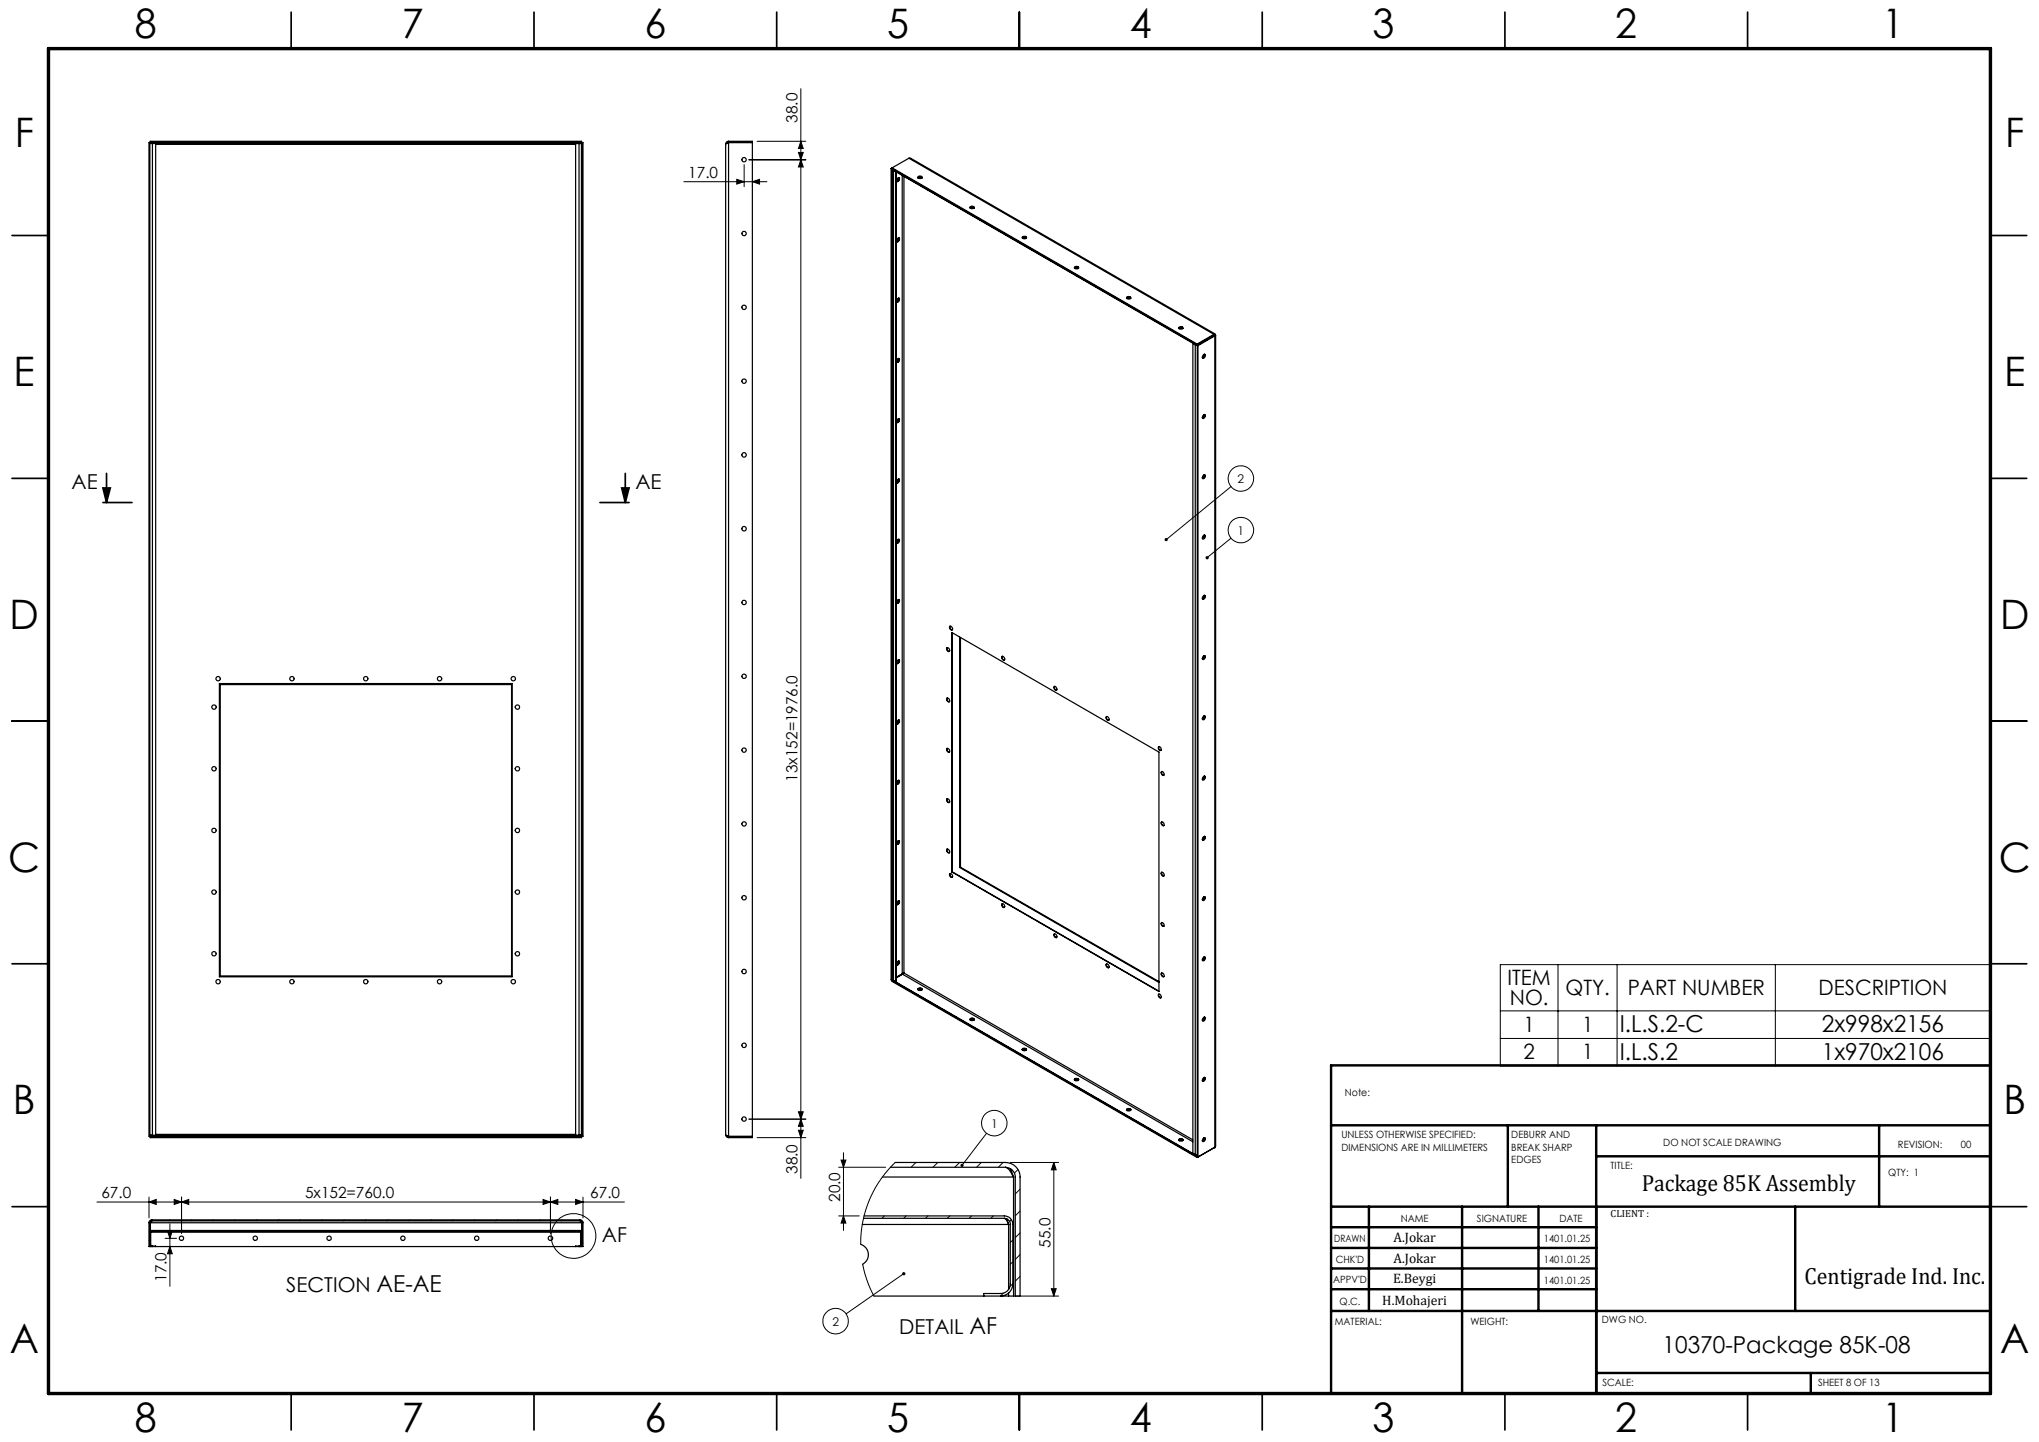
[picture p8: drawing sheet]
<svg xmlns="http://www.w3.org/2000/svg" width="420mm" height="297mm" viewBox="0 0 420 297" stroke-linecap="round" stroke-linejoin="round" font-family="sans-serif">
<g fill="none" stroke="#000" stroke-width=".21">
<path d="M165 18.3v224.4M140.9 37.4h17.1M151.8 36.9l1.5 .5-1.5 .5zM153.3 33.9v4.5M154.3 32.9h11.7M155 37.4l1.5-.5v1zM156 29.1h10M164.5 31.4h1l-.5 1.5zM165 32.9l.5 1.5h-1zM165 29.1l.5 1.5h-1zM253.6 100.2l-13.4 11M253.6 110.8l-5 4.1"/>
<path d="M309 198.7h101v20.9h-101zM320.9 198.7v20.9M333.1 198.7v20.9M365.7 198.7v20.9M309 213.9h101M309 208.2h101M154.3 230.5h11.7M156 234.3h10M164.5 229h1l-.5 1.5zM164.5 232.8h1l-.5 1.5zM165 230.5l.5 1.5h-1zM173.2 238.9h1l-.5 1.5z"/>
<path d="M173.7 237.4v16M184.4 239.4l-1.4 1.5-1.5 1.9-1.3 2-1.1 2.4-.7 1.9-.6 2.2-.4 2.6-.1 2.4M188.7 239.4l-1 1M193.2 239.4l-1 1M197.7 239.4l-1 1M202.1 239.4l-.9 1M203.2 233.4l-5 6.6M206.6 239.4l-1 1M208.1 239.4h10M217.1 239.4l.5 1.5h-1zM217.1 239.4v27.5M20 247.6h108.6"/>
<path d="M30.7 247.6l1.5-.6v1.1zM30.7 246.6v4.3M31 255.2l-.3 .3M32.8 253.4l-.1 .1M34 255.1h2.4M34.5 253.5h1l-.5 1.6zM35 251.2l-.2 .3M35 256.7l.5 1.5h-1zM35 252.1v12.8M35.9 247l1.5 .6-1.5 .5zM37.3 253.4l-.2 .1M37.4 246.6v7.4"/>
<path d="M37.4 247.6l1.5-.6v1.1zM39.5 251.2l-.2 .3M41.8 253.4l-.1 .1M44 251.2l-.3 .3M46.2 253.4l-.1 .1M48.4 251.2l-.1 .3M50.7 253.4l-.1 .1M52.9 251.2l-.2 .3M55.2 253.4l-.1 .1M57.4 251.2l-.2 .3M59.7 253.4l-.1 .1M61.9 251.2l-.2 .3"/>
<path d="M64.2 253.4l-.1 .1M66.4 251.2l-.2 .3M68.7 253.4l-.1 .1M70.9 251.2l-.2 .3M73.2 253.4l-.1 .1M75.4 251.2l-.2 .3M77.7 253.4l-.1 .1M79.9 251.2l-.2 .3M82.2 253.4l-.1 .1M84.3 251.2l-.1 .3M86.6 253.4l-.1 .1M88.9 251.2l-.2 .3"/>
<path d="M91.2 253.4l-.1 .1M93.3 251.2l-.2 .3M95.6 253.4l-.1 .1M97.8 251.2l-.2 .3M100.1 253.4l-.1 .1M102.3 251.2l-.2 .3M104.6 253.4l-.1 .1M106.8 251.2l-.2 .3M109.1 253.4l-.1 .1M111.3 251.2l-.2 .3M111.9 247l1.5 .6-1.5 .5zM113.4 247.6l1.5-.6v1.1z"/>
<path d="M113.4 246.6v7.4M113.6 253.4l-.1 .1M115.8 251.2l-.2 .3M118.1 253.4l-.1 .1M118.6 247l1.5 .6-1.5 .5zM119.4 256.6l-.1 .1M119.8 256.2l-.1 .2M120 251.5l-.2 .2M120.1 246.6v4.3M120.1 255.9l-.2 .2M172.8 250.4h4.2M172.8 240.4h9.6"/>
<path d="M173.7 250.4l.5 1.5h-1zM182.2 250.4l-.5 .5M186.7 250.4l-.5 .5M191.1 250.4l-.5 .5M195.7 250.4l-.6 .5M200.1 250.4l-.5 .5M204.6 250.4l-.5 .5M208.3 251.2l-.3 .4M208.6 255.4l-.5 .5M208.6 259.9l-.5 .5M209.7 240.9l-.7 .7M210.1 244.9l-1 1"/>
<path d="M210.1 249.4l-1 1M210.1 253.9l-1 1M210.1 258.4l-1 1M177.7 260.4l.9 3.4 1.4 3.1M186.2 262.3l-11.9 8.3M206.7 266.3l-.6 .6M208.6 264.4l-.6 .6M208.8 266.9h9.3M210.1 262.9l-1 1M216.6 265.4h1l-.5 1.5z"/>
<circle cx="255.6" cy="98.6" r="2.62"/>
<circle cx="255.6" cy="109.2" r="2.64"/>
<circle cx="204.8" cy="231.3" r="2.64"/>
<circle cx="118.1" cy="254.6" r="4.6"/>
<circle cx="172.1" cy="272.1" r="2.63"/>
</g>
<g fill="none" stroke="#000" stroke-width=".35">
<path d="M60 2.5v7.5M110 2.5v7.5M160 2.5v7.5M210 2.5v7.5M260 2.5v7.5M310 2.5v7.5M360 2.5v7.5M2.5 48.5h7.5M410 48.5h7.5M2.5 98.5h7.5M21.9 97.5v6M128.8 97.5v6"/>
<path d="M410 98.5h7.5M21.2 100.5h1.5l-.8 3zM21.2 103.5h6M123.6 103.5h6M128.1 100.5h1.5l-.8 3zM2.5 148.5h7.5M410 148.5h7.5M2.5 198.5h7.5M410 198.5h7.5M2.5 248.5h7.5M410 248.5h7.5M60 287v7.5"/>
<path d="M110 287v7.5M160 287v7.5M210 287v7.5M260 287v7.5M310 287v7.5M360 287v7.5"/>
</g>
<g fill="none" stroke="#000" stroke-width=".5">
<path d="M410 219.4h-135.8v67.4M274.2 231.8h135.8M310.6 231.8v16.7M328.8 231.8v55.2M328.8 238.2h81.2M387.1 231.8v16.7M274.2 248.5h135.8M274.2 257h54.6M274.2 252.8h54.6M282 248.5v21.5M301.2 248.5v38.3M316.9 248.5v21.5"/>
<path d="M369.8 248.5v21.5M274.2 265.5h54.6M274.2 261.3h54.6M274.2 270h135.8M328.8 282.8h81.2M373 282.8v4.2"/>
</g>
<path d="M10 10h400v277h-400z" fill="none" stroke="#000" stroke-width=".7"/>
<g fill="#000">
<path d="M151.8 36.9l1.5 .5-1.5 .5zM155 37.4l1.5-.5v1z"/>
<path d="M128.1 100.5h1.5l-.8 3zM21.2 100.5h1.5l-.8 3z"/>
<path d="M239.9 110.9l.1 .5 .2-.2-.2 .2a.33 .33 0 0 0 .4 0 .33 .33 0 0 0 0-.5 .33 .33 0 0 0-.5 0zM248.4 114.7v.4l.2-.2-.2 .2a.34 .34 0 0 0 .5 0 .34 .34 0 0 0 0-.5 .34 .34 0 0 0-.5 .1zM197.9 239.8l-.1 .1 .1 .4 .3-.3-.3 .3a.34 .34 0 0 0 .5 0 .34 .34 0 0 0 0-.5 .34 .34 0 0 0-.5 0zM185.9 262.1a.34 .34 0 0 0 0 .5 .34 .34 0 0 0 .5 0 .34 .34 0 0 0 0-.5l-.2 .2 .2-.2-.2-.1z"/>
<path d="M164.5 229h1l-.5 1.5zM165 32.9l.5 1.5h-1zM164.5 31.4h1l-.5 1.5zM165 29.1l.5 1.5h-1z"/>
<path d="M165 230.5l.5 1.5h-1zM164.5 232.8h1l-.5 1.5z"/>
<path d="M34.5 253.5h1l-.5 1.6zM35 256.7l.5 1.5h-1zM217.1 239.4l.5 1.5h-1zM216.6 265.4h1l-.5 1.5z"/>
<path d="M35.9 247l1.5 .6-1.5 .5zM30.7 247.6l1.5-.6v1.1z"/>
<path d="M111.9 247l1.5 .6-1.5 .5zM37.4 247.6l1.5-.6v1.1z"/>
<path d="M113.4 247.6l1.5-.6v1.1zM118.6 247l1.5 .6-1.5 .5z"/>
<path d="M173.7 250.4l.5 1.5h-1zM173.2 238.9h1l-.5 1.5z"/>
</g>
<g fill="none" stroke="#000" stroke-width=".25">
<path d="M30.9 29.6h.5M30.9 29.4l.1 .2M30.9 29.4h-.2v204.6h.2M30.9 29.4v204.6M30.9 29.3l.2 .1M30.9 29.3v-.2h88.9v.2M30.9 29.3h88.9M31 29.5l.2 .1M31 29.5v-.1h88.6v.1M31 29.5h88.6M31.4 29.6v204.2M31.4 29.6h.7v204.2h-.7"/>
<path d="M32.1 29.7h86.5M119.3 29.6h.5v204.2h-.5M119.3 29.6h-.7v204.2h.7M119.3 29.6v204.2M119.6 29.5v.1M119.6 29.5l-.1 .1M119.8 29.3l-.2 .2M119.9 29.4l-.2 .2M119.9 29.4h.2v204.6h-.2M119.9 29.4v204.6M149.5 29.7v204M150.1 29.4l-.6 .3"/>
<path d="M150.1 29.3l-.4 .2M150.1 29.1l-.3 .1-.3 .5M150.1 29.4h4.9v204.6h-4.9M150.1 29.1h4.9v.2h-4.9M150.1 29.1v.2M150.1 29.4v204.6M183.6 34.7v167.1l.1 .1M183.6 34.7l.1 .1M183.7 34.8v167.1M183.8 34.6l62.8 36.3M183.8 34.7l62.8 36.3M183.8 34.6v.1"/>
<path d="M183.8 34.7l-.1 .1M183.8 34.6l-.2 .1M183.8 34.9l62.7 36.2M183.8 34.9l62.7 36.1M183.9 35v166.8l.1 .1M183.9 34.8l-.1 .1M183.9 35l.1 .1M184 35.1l.5 .3M184 35.1v166.8M184 35.1h.1M184.5 35.4v166.8M184.9 36.8v-.1a.24 .24 0 0 1 .4 0 .24 .24 0 0 1-.1 .3 .31 .31 0 0 1-.2 .4 .31 .31 0 0 1-.4-.2z"/>
<path d="M185.1 36.6l-.1 .3-.3 .4M185.2 36.6v.2zM185.2 36.8l-.2 .5-.3 .1M185.8 36.1v164.5M186.2 36.3v164.1M187.2 32.6h.4l62.6 36.2M187.2 32.6l-3.4 2M187.2 32.6l62.8 36.3M189.1 36.7l.2-.2 .6 .2M189.1 36.6a.56 .56 0 0 1 .8 0M189.1 36.4a.41 .41 0 0 1 .5-.2 .41 .41 0 0 1 .3 .5h-.1a.38 .38 0 0 1-.5 .1 .38 .38 0 0 1-.2-.4zM189.2 36.7l.3-.1 .4 .1"/>
<path d="M184.9 49.1a.31 .31 0 0 1 .5 .2 .31 .31 0 0 1-.3 .4h-.1a.24 .24 0 0 1-.3 0 .24 .24 0 0 1 0-.3zM185.1 49l-.1 .4-.3 .3M185.2 49a.57 .57 0 0 1-.5 .8M199.8 42.6h.1a.42 .42 0 0 1 .5-.1 .42 .42 0 0 1 .2 .4h-.1a.43 .43 0 0 1-.4 .1 .43 .43 0 0 1-.3-.4zM199.8 42.8a.59 .59 0 0 1 .9 0M199.8 42.9l.3-.2 .6 .2M199.9 42.9l.2-.1 .5 .1M210.6 48.8l.1-.1a.37 .37 0 0 1 .5-.1 .37 .37 0 0 1 .1 .5 .46 .46 0 0 1-.7-.3zM210.6 49a.59 .59 0 0 1 .8 0M210.6 49l.3-.1 .5 .1M210.6 49.1l.3-.1 .4 .1M221.3 55.2l.4-.1 .4 .1"/>
<path d="M221.3 55.2a.59 .59 0 0 1 .9 0M221.4 55l.1-.1a.37 .37 0 0 1 .4-.1 .37 .37 0 0 1 .2 .5 .42 .42 0 0 1-.5 .1 .42 .42 0 0 1-.2-.4zM221.4 55.3h.7M184.7 61.7a.31 .31 0 0 1 .5-.2 .31 .31 0 0 1 0 .5 .28 .28 0 0 1-.4 .2 .28 .28 0 0 1-.1-.4zM184.9 74l.1-.2a.38 .38 0 0 1 .2 .6 .38 .38 0 0 1-.5 .1zM185.1 61.4l-.1 .4-.3 .3M185.1 73.8l-.1 .5-.3 .2M185.2 61.4v.1a.57 .57 0 0 1-.5 .7M185.2 73.8v.2zM185.2 74a.55 .55 0 0 1-.5 .6M232.1 61.4a.56 .56 0 0 1 .8 .1l-.3-.2-.5 .2M232.1 61.5h.7"/>
<path d="M232.1 61.2l.1-.1a.34 .34 0 0 1 .5 0 .34 .34 0 0 1 .1 .5 .38 .38 0 0 1-.5 0 .38 .38 0 0 1-.2-.4zM242.8 67.4a.47 .47 0 0 1 .5-.1 .47 .47 0 0 1 .4 .3 .47 .47 0 0 1-.5 .2 .47 .47 0 0 1-.4-.4zM242.8 67.6a.59 .59 0 0 1 .9 0M242.9 67.7l.3-.2 .4 .2M242.9 67.7h.7M245.7 70.7v166.8l.5 .3M245.7 70.7l.5 .3M245.7 70.7h.1M246.2 71l.4 .1M246.2 71v166.8M246.2 71h.1M246.5 71v.1"/>
<path d="M246.5 71h.1M246.6 70.9v.1M246.6 71.1l.2 .1M246.6 71.1v167.3M246.8 71.2v167.1M246.8 71h-.3M247.8 73.2l.1-.1a.24 .24 0 0 1 .4 0 .24 .24 0 0 1-.1 .3 .31 .31 0 0 1-.2 .4 .31 .31 0 0 1-.4-.2zM248 73v.3l-.4 .3M248.1 73l-.1 .3-.3 .4M248.1 73a.58 .58 0 0 1-.4 .7M248.5 69.9h.1M248.5 69.9l-2 1.2"/>
<path d="M248.6 69.9v.1M248.6 69.8v.1M248.6 69.9h.1M248.7 69.8l-.1 .1M250 68.9l.2-.1v.2M250 68.9l-3.4 2M250 68.9l.1 .2M250 69l-3.4 2M250 69h.1M250.1 69l.1 .1h-.1M250.1 69.1l-3.5 2M250.1 69.1l.1 .1"/>
<path d="M250.1 68.9l-.1 .1zM250.2 69l.2 .1-.2 .1M250.2 69.2l-3.4 2M250.2 69.2v167.1M250.2 69h-.1M250.4 69.1v166.9l-.2 .3M184.9 98.8v-.1a.24 .24 0 0 1 .4 0 .24 .24 0 0 1-.1 .4 .31 .31 0 0 1-.2 .3 .31 .31 0 0 1-.4-.2zM184.9 86.4l.2-.1a.43 .43 0 0 1 .1 .5 .43 .43 0 0 1-.5 .2zM185.1 86.3l-.1 .3-.3 .3M185.1 98.7l-.1 .3-.3 .3M185.2 86.3v.1zM185.2 98.7v.1z"/>
<path d="M185.2 86.4a.55 .55 0 0 1-.5 .6M185.2 98.8l-.2 .6h-.3M247.8 98a.31 .31 0 0 1 .4-.2 .31 .31 0 0 1 0 .6 .28 .28 0 0 1-.4 .2 .28 .28 0 0 1-.1-.5zM247.8 85.6l.1-.1a.27 .27 0 0 1 .4 0 .27 .27 0 0 1-.1 .4 .27 .27 0 0 1-.4 .3 .27 .27 0 0 1-.1-.4zM248 85.4v.3l-.4 .3M248 97.8l-.1 .4-.3 .2M248.1 97.8l-.1 .4-.3 .3a.53 .53 0 0 0 .4-.7M248.1 85.4l-.1 .3-.3 .4M248.1 85.4a.58 .58 0 0 1-.4 .7M184.9 111.1a.31 .31 0 0 1 .5 .2 .31 .31 0 0 1-.3 .4 .28 .28 0 0 1-.4 .1 .28 .28 0 0 1 0-.5zM185.1 111.1l-.1 .3-.3 .4M185.2 111.1v.2z"/>
<path d="M185.2 111.3l-.2 .4-.3 .1M247.8 110.5a.31 .31 0 0 1 .4-.3 .31 .31 0 0 1 0 .6 .28 .28 0 0 1-.4 .2 .28 .28 0 0 1-.1-.4zM248 110.2l-.4 .6M248.1 110.2l-.1 .5-.3 .2a.53 .53 0 0 0 .4-.7M184.7 123.7l.2-.1a.27 .27 0 0 1 .4 0 .27 .27 0 0 1-.1 .4 .27 .27 0 0 1-.4 .3 .27 .27 0 0 1-.1-.4zM184.9 136l.2-.1a.42 .42 0 0 1 .1 .5 .42 .42 0 0 1-.5 .2zM185.1 123.5l-.1 .3-.3 .4M185.1 135.9l-.1 .4-.3 .3M185.2 123.5a.57 .57 0 0 1-.5 .7M185.2 135.9v.2zM185.2 136.1a.55 .55 0 0 1-.5 .6M195.1 133.4a.47 .47 0 0 1 .4 .3 .47 .47 0 0 1-.1 .5h-.1a.55 .55 0 0 1-.2-.8z"/>
<path d="M195.1 133.4a.53 .53 0 0 0 .4 .8M195.6 129a.46 .46 0 0 1 .5 .2 .46 .46 0 0 1-.1 .6 .6 .6 0 0 1-.4-.8zM195.7 129a.54 .54 0 0 0 .4 .7M196.1 130.3l42.6 24.6v49.3l-42.6-24.6zM196.1 130.3v49.3M197.7 131.2v47.5M197.8 131.3v47.3M206.4 135.2a.44 .44 0 0 1 .5 .2 .44 .44 0 0 1-.1 .6h-.1a.6 .6 0 0 1-.3-.8zM206.4 135.2a.57 .57 0 0 0 .5 .7M247.8 135.3a.31 .31 0 0 1 .4-.2 .31 .31 0 0 1 0 .5 .3 .3 0 0 1-.5 .2 .3 .3 0 0 1 .1-.5zM247.8 122.9a.31 .31 0 0 1 .4-.2 .31 .31 0 0 1 0 .5 .26 .26 0 0 1-.3 .2 .26 .26 0 0 1-.2-.3zM248 122.6v.3l-.4 .4"/>
<path d="M248 135v.3l-.4 .3M248.1 135l-.1 .4-.3 .3M248.1 122.6l-.1 .3-.3 .4M248.1 122.6l-.1 .5-.3 .3M248.1 135v.4l-.4 .4M45.2 140.8h60.3v60.4h-60.3zM45.4 141h60v60h-60zM184.7 148.6a.31 .31 0 0 1 .5-.3 .31 .31 0 0 1 0 .6 .28 .28 0 0 1-.4 .2 .28 .28 0 0 1-.1-.4zM185.1 148.3l-.1 .3-.3 .4M185.2 148.3v.2zM185.2 148.5a.55 .55 0 0 1-.5 .6M195 154.2a.44 .44 0 0 1 .5 .2 .44 .44 0 0 1-.1 .5h-.1a.6 .6 0 0 1-.3-.7z"/>
<path d="M195.1 143.8a.47 .47 0 0 1 .5 .2 .47 .47 0 0 1-.2 .6h-.1a.55 .55 0 0 1-.2-.8zM195.1 143.8a.53 .53 0 0 0 .4 .7M195.1 154.1a.53 .53 0 0 0 .4 .8M217.2 141.4a.47 .47 0 0 1 .4 .3 .47 .47 0 0 1-.1 .5 .58 .58 0 0 1-.3-.8zM217.2 141.4a.53 .53 0 0 0 .5 .7M227.9 147.6a.44 .44 0 0 1 .5 .2 .44 .44 0 0 1-.1 .6h-.1a.6 .6 0 0 1-.3-.8zM228 147.6a.53 .53 0 0 0 .4 .7M238.6 153.8a.42 .42 0 0 1 .5 .2 .42 .42 0 0 1-.1 .6h-.1a.6 .6 0 0 1-.3-.8zM238.7 153.8a.57 .57 0 0 0 .4 .7M239.2 159a.44 .44 0 0 1 .5 .2 .44 .44 0 0 1-.1 .5h-.1a.6 .6 0 0 1-.3-.7zM239.3 158.9a.57 .57 0 0 0 .4 .8M247.9 147.5a.31 .31 0 0 1 .5 .2 .31 .31 0 0 1-.3 .4 .28 .28 0 0 1-.4 0 .28 .28 0 0 1 .1-.4z"/>
<path d="M248 147.5v.2l-.4 .4M248 159.9l-.1 .4-.3 .2M248.1 159.8l-.1 .4-.3 .3a.53 .53 0 0 0 .4-.7M248.1 147.4a.53 .53 0 0 1-.4 .7l.3-.3 .1-.3M184.7 173.4l.2-.2a.24 .24 0 0 1 .4 0 .24 .24 0 0 1-.1 .4 .31 .31 0 0 1-.2 .3 .31 .31 0 0 1-.4-.2zM184.9 160.9l.2-.2a.43 .43 0 0 1 .1 .6 .43 .43 0 0 1-.5 .2l-.1-.2zM185.1 160.7l-.1 .3-.3 .4M185.1 173.1l-.1 .4-.3 .3M185.2 160.7v.2zM185.2 173.1v.2zM185.2 160.9l-.2 .5-.3 .1M185.2 173.3l-.2 .5-.3 .1"/>
<path d="M195 164.6a.44 .44 0 0 1 .5 .2 .44 .44 0 0 1-.1 .5h-.1a.6 .6 0 0 1-.3-.7zM195.1 174.9a.47 .47 0 0 1 .5 .2 .47 .47 0 0 1-.2 .6h-.1a.55 .55 0 0 1-.2-.8zM195.1 164.5a.53 .53 0 0 0 .4 .8M195.1 174.9a.53 .53 0 0 0 .4 .7M195.7 179.9a.47 .47 0 0 1 .5 .3 .47 .47 0 0 1-.2 .5h-.1a.55 .55 0 0 1-.2-.8zM195.7 179.9a.53 .53 0 0 0 .4 .8M196.1 179.6h.1M196.1 179.6l42.6 24.5M197.7 178.7l41 23.6M197.8 178.6l-.1 .1M197.8 178.6l40.9 23.6M239.2 169.3a.44 .44 0 0 1 .5 .3 .44 .44 0 0 1-.1 .5h-.1a.6 .6 0 0 1-.3-.8z"/>
<path d="M239.2 179.7a.44 .44 0 0 1 .5 .2 .44 .44 0 0 1-.1 .6l-.1-.1a.6 .6 0 0 1-.3-.7zM239.3 169.3a.57 .57 0 0 0 .4 .7M239.3 179.6v.1a.57 .57 0 0 0 .4 .7M247.8 172.5a.29 .29 0 0 1 .4-.3 .29 .29 0 0 1 0 .5 .31 .31 0 0 1-.2 .4 .31 .31 0 0 1-.4-.2zM247.8 160.1l.1-.1a.27 .27 0 0 1 .4 0 .27 .27 0 0 1-.1 .4 .27 .27 0 0 1-.4 .3 .27 .27 0 0 1-.1-.5zM248 172.3l-.4 .6M248.1 172.3l-.1 .4-.3 .3a.53 .53 0 0 0 .4-.7M184.7 185.8l.2-.1a.27 .27 0 0 1 .4 0 .27 .27 0 0 1-.1 .4 .27 .27 0 0 1-.4 .3 .27 .27 0 0 1-.1-.5zM184.9 198.1a.28 .28 0 0 1 .4 0 .28 .28 0 0 1-.1 .4 .28 .28 0 0 1-.4 .3 .28 .28 0 0 1-.1-.5zM185.1 185.5l-.1 .4-.3 .3M185.1 197.9l-.1 .4-.3 .3M185.2 185.5v.1a.57 .57 0 0 1-.5 .7"/>
<path d="M185.2 197.9v.1a.57 .57 0 0 1-.5 .7M206.4 186.2a.44 .44 0 0 1 .5 .2 .44 .44 0 0 1-.1 .5h-.1a.57 .57 0 0 1-.3-.7zM206.4 186.1a.59 .59 0 0 0 .5 .8M217.1 192.4a.46 .46 0 0 1 .5 .2 .46 .46 0 0 1-.1 .5 .56 .56 0 0 1-.4-.7zM217.2 192.3a.54 .54 0 0 0 .5 .8M227.9 198.6a.46 .46 0 0 1 .5 .2 .46 .46 0 0 1-.1 .6 .6 .6 0 0 1-.4-.8zM228 198.5a.51 .51 0 0 0 .4 .8M239.2 190.1a.42 .42 0 0 1 .5 .2 .42 .42 0 0 1-.1 .5h-.1a.6 .6 0 0 1-.3-.7zM239.3 190a.57 .57 0 0 0 .4 .8M247.8 184.9a.31 .31 0 0 1 .4-.2 .31 .31 0 0 1 0 .5 .28 .28 0 0 1-.4 .3 .28 .28 0 0 1-.1-.5zM247.9 197.2l.2-.1a.43 .43 0 0 1 .1 .5 .43 .43 0 0 1-.5 .2l-.1-.1zM248 184.7l-.4 .6"/>
<path d="M248 197.1v.3l-.4 .3M248.1 197.1l-.1 .3-.3 .4M248.1 184.7l-.1 .3-.3 .3M248.1 184.7l-.1 .5-.3 .2M248.1 197.1v.3l-.4 .4M183.8 202l63 36.3M183.8 202v.1l62.8 36.3M183.8 201.9h.1M183.8 201.9l62.7 36.1M183.8 201.9l62.7 36.2M183.8 201.9v.1M183.9 201.8l-.2 .1"/>
<path d="M183.9 201.8l-.1 .1M184 201.9l.5 .3M185.8 200.6l-1.2 .7M185.9 200.7l-1.3 .7M185.9 200.7l59.8 34.5M186.2 200.4l-.4 .2M186.2 200.4l-.3 .3M186.2 200.4l-1.6 1M186.2 200.4l59.5 34.4M189.1 203.8a.52 .52 0 0 1 .8 0 .6 .6 0 0 0-.8 0M189.1 203.6a.41 .41 0 0 1 .5-.1 .41 .41 0 0 1 .3 .4 .42 .42 0 0 1-.5 .1 .42 .42 0 0 1-.3-.4zM189.2 203.9l.3-.1 .4 .1"/>
<path d="M199.8 210v-.1a.55 .55 0 0 1 .9 .1M199.8 210l.3-.1 .6 .1M199.9 209.8a.42 .42 0 0 1 .5-.1 .42 .42 0 0 1 .2 .4 .41 .41 0 0 1-.5 .1 .41 .41 0 0 1-.2-.4zM199.9 210.1l.3-.1 .4 .1M210.5 216.2l.1-.1a.58 .58 0 0 1 .9 .1M210.6 216.2l.3-.1h.3l.2 .1M210.6 216a.4 .4 0 0 1 .5-.1 .4 .4 0 0 1 .2 .4v.1a.37 .37 0 0 1-.5 0 .37 .37 0 0 1-.2-.4zM210.6 216.3l.4-.1 .3 .1M238.6 204.8a.44 .44 0 0 1 .5 .2 .44 .44 0 0 1-.1 .6l-.1-.1a.6 .6 0 0 1-.3-.7zM238.7 204.7a.57 .57 0 0 0 .4 .8M239.2 200.4a.42 .42 0 0 1 .5 .2 .42 .42 0 0 1-.1 .6h-.1a.6 .6 0 0 1-.3-.8zM239.3 200.4a.57 .57 0 0 0 .4 .8"/>
<path d="M247.8 209.8l.1-.2a.24 .24 0 0 1 .4 0 .24 .24 0 0 1-.1 .3 .31 .31 0 0 1-.2 .4 .31 .31 0 0 1-.4-.2zM248 209.5v.3l-.4 .3M248.1 209.5a.53 .53 0 0 1-.4 .7l.3-.4 .1-.3M30.9 233.8h.5M30.9 234.1v.2h88.9v-.2M30.9 234.1h88.9M31 233.8l-.1 .2M31 233.9v.1h88.6v-.1M31 233.9h88.6M31.1 234l-.2 .1M31.2 233.8l-.2 .1M32.1 233.6h86.5"/>
<path d="M119.5 233.8l.1 .1M119.6 233.8v.1M119.6 233.9l.2 .2M119.7 233.8l.2 .2M149.5 233.7l.6 .3M149.5 233.7l.2 .5 .4 .1M149.7 233.9l.4 .2M150.1 234.1h4.9v.2h-4.9M150.1 234.1v.2M184.4 239.4h22.7a3 3 0 0 1 3 3v24.5h-1v-24.5a2.05 2.05 0 0 0-2-2M221.3 222.4a.56 .56 0 0 1 .9 0h-.1a.6 .6 0 0 0-.8 0M221.4 222.2a.41 .41 0 0 1 .5-.1 .41 .41 0 0 1 .2 .4l-.1 .1a.38 .38 0 0 1-.4 0 .38 .38 0 0 1-.2-.4z"/>
<path d="M221.4 222.5l.3-.1 .4 .1M232.1 228.5l.1-.2a.34 .34 0 0 1 .5 0 .34 .34 0 0 1 .1 .5 .46 .46 0 0 1-.7-.3zM232.1 228.6a.56 .56 0 0 1 .8 0M232.1 228.6a.59 .59 0 0 1 .8 0M232.1 228.7l.2-.1 .5 .1M242.9 234.6h.1a.37 .37 0 0 1 .4-.1 .37 .37 0 0 1 .2 .4 .4 .4 0 0 1-.5 .1 .4 .4 0 0 1-.2-.4zM242.9 234.7a.59 .59 0 0 1 .8 .1h-.1a.6 .6 0 0 0-.8 0zM243.6 234.9h-.7M243.6 234.9h.1M246.2 237.8l.4 .1-.1 .1M246.5 238v.1M246.6 238l-.1 .1"/>
<path d="M247.8 234.6a.31 .31 0 0 1 .4-.3 .31 .31 0 0 1 0 .6 .28 .28 0 0 1-.4 .2 .28 .28 0 0 1-.1-.4zM247.8 222.1h.1a.27 .27 0 0 1 .4-.1 .27 .27 0 0 1-.1 .5 .27 .27 0 0 1-.4 .2 .27 .27 0 0 1-.1-.4zM248 221.9v.3l-.4 .3M248 234.3l-.1 .4-.3 .2M248.1 234.3l-.1 .4-.3 .3a.53 .53 0 0 0 .4-.7M248.1 221.9l-.1 .3-.3 .4a.53 .53 0 0 0 .4-.7M250 236.4h.1M250 236.4l-3.4 2M250.2 236.3l-3.4 2M30.9 256.3l.1 .3 .4 .1M30.9 253.8l.3-.4h88.3l.3 .4M30.9 251.8v1.8"/>
<path d="M30.9 251.8h88.9M31 253.8v2.7M31 256.6v.1M31 253.8h88.6M31.1 251.5l-.2 .3M31.2 253.6l-.2 .2M31.2 253.5l-.2 .2v2.6l.3 .3h.8v.1M31.2 253.5l-.2 .3M31.2 253.5h88.3M31.3 251.5h-.2l-.2 .3v4.9h-.2v-4.9a.6 .6 0 0 1 .6-.6h88.2a.6 .6 0 0 1 .6 .6v4.9h-.2v-4.9l-.4-.3M31.3 251.5l-.4 .3M31.3 251.5h88.2"/>
<path d="M119.5 253.5l.2 .3v2.6l-.4 .2h-.7v.1M119.5 253.5l.1 .3M119.5 251.5l.3 .3M119.5 253.6l.1 .2M119.6 253.8v2.7M119.6 256.6v.1M119.7 251.5l.1 .3M119.8 256.3l-.1 .2-.4 .2M119.8 251.8v4.9h-88.9v-.2M177.3 256.3a2.22 2.22 0 0 1 1.6 1.9 2.22 2.22 0 0 1-1.2 2.2M177.6 252.2h30.2M177.9 250.9h29"/>
<path d="M178 250.4h28.9a1.75 1.75 0 0 1 1.7 1.8v12.2a2.53 2.53 0 0 1-2.5 2.5M181.8 242.4h27M183.4 240.4h23.7M206.9 250.9a1.26 1.26 0 0 1 1.2 1.3v12.2a1.93 1.93 0 0 1-2 2h-3.5v.5M206.9 250.9a1.68 1.68 0 0 1 .9 1.3M207.1 240.4a3.1 3.1 0 0 1 1.7 2M207.4 251l.4 1.2M207.8 252.2v13.4M208.1 240.8l.7 1.6M208.8 242.4v24.5h-28.8M207.8 266.3v.6"/>
<circle cx="153.3" cy="32.9" r=".45"/>
<circle cx="153.3" cy="48.1" r=".45"/>
<circle cx="153.3" cy="78.5" r=".45"/>
<circle cx="153.3" cy="63.3" r=".45"/>
<circle cx="153.3" cy="93.7" r=".46"/>
<circle cx="153.3" cy="108.9" r=".46"/>
<circle cx="44.9" cy="139.8" r=".45"/>
<circle cx="60.1" cy="139.8" r=".45"/>
<circle cx="75.3" cy="139.8" r=".45"/>
<circle cx="90.5" cy="139.8" r=".45"/>
<circle cx="105.7" cy="139.8" r=".45"/>
<circle cx="153.3" cy="124.1" r=".45"/>
<circle cx="153.3" cy="139.3" r=".45"/>
<circle cx="44.1" cy="158.3" r=".45"/>
<circle cx="44.1" cy="145.6" r=".45"/>
<circle cx="106.6" cy="145.6" r=".46"/>
<circle cx="106.6" cy="158.3" r=".46"/>
<circle cx="153.3" cy="154.5" r=".45"/>
<circle cx="44.1" cy="171" r=".45"/>
<circle cx="106.6" cy="171" r=".46"/>
<circle cx="153.3" cy="169.7" r=".45"/>
<circle cx="44.1" cy="183.7" r=".45"/>
<circle cx="44.1" cy="196.4" r=".45"/>
<circle cx="106.6" cy="196.4" r=".46"/>
<circle cx="106.6" cy="183.7" r=".46"/>
<circle cx="153.3" cy="184.9" r=".45"/>
<circle cx="44.9" cy="202.2" r=".45"/>
<circle cx="60.1" cy="202.2" r=".45"/>
<circle cx="75.3" cy="202.2" r=".45"/>
<circle cx="90.5" cy="202.2" r=".45"/>
<circle cx="105.7" cy="202.2" r=".45"/>
<circle cx="153.3" cy="200.1" r=".45"/>
<circle cx="153.3" cy="215.3" r=".46"/>
<circle cx="153.3" cy="230.5" r=".45"/>
<circle cx="37.4" cy="255" r=".45"/>
<circle cx="52.6" cy="255" r=".45"/>
<circle cx="67.8" cy="255" r=".45"/>
<circle cx="83" cy="255" r=".45"/>
<circle cx="98.2" cy="255" r=".45"/>
<circle cx="113.4" cy="255" r=".46"/>
</g>
<g font-size="8.4">
<text x="27.7" y="7.9">8</text>
<text x="82.7" y="7.9">7</text>
<text x="132.7" y="7.9">6</text>
<text x="182.7" y="7.9">5</text>
<text x="232.7" y="7.9">4</text>
<text x="282.7" y="7.9">3</text>
<text x="332.7" y="7.9">2</text>
<text x="387.7" y="7.9">1</text>
<text x="3" y="30.3">F</text>
<text x="413" y="30.3">F</text>
<text x="2.8" y="79.5">E</text>
<text x="412.8" y="79.5">E</text>
<text x="2" y="129.5">D</text>
<text x="412" y="129.5">D</text>
<text x="1.7" y="179.5">C</text>
<text x="411.7" y="179.5">C</text>
<text x="2.7" y="229.5">B</text>
<text x="412.7" y="229.5">B</text>
<text x="2" y="278.8">A</text>
<text x="412" y="278.8">A</text>
<text x="27.7" y="294.9">8</text>
<text x="82.7" y="294.9">7</text>
<text x="132.7" y="294.9">6</text>
<text x="182.7" y="294.9">5</text>
<text x="232.7" y="294.9">4</text>
<text x="282.7" y="294.9">3</text>
<text x="332.7" y="294.9">2</text>
<text x="387.7" y="294.9">1</text>
</g>
<g font-size="4.8">
<text x="333.6" y="212.7">I.L.S.2-C</text>
<text x="375.3" y="212.7">2x998x2156</text>
<text x="333.6" y="218.3">I.L.S.2</text>
<text x="375.3" y="218.3">1x970x2106</text>
<text x="338.2" y="245.2">Package 85K Assembly</text>
<text x="371.7" y="264.5">Centigrade Ind. Inc.</text>
<text x="342.5" y="278.7">10370-Package 85K-08</text>
</g>
<g font-size="4.4">
<text x="310.5" y="202.8">ITEM</text>
<text x="311" y="207">NO.</text>
<text x="322.5" y="204.9">QTY.</text>
<text x="335.3" y="204.9">PART NUMBER</text>
<text x="374.6" y="204.9">DESCRIPTION</text>
<text x="313.8" y="212.5">1</text>
<text x="325.9" y="212.5">1</text>
<text x="313.8" y="218.2">2</text>
<text x="325.9" y="218.2">1</text>
</g>
<g font-size="4.2">
<text x="14.7" y="100.7">AE</text>
<text x="130.9" y="100.7">AE</text>
<text x="124" y="255.8">AF</text>
<text x="59" y="266.2">SECTION AE-AE</text>
<text x="185.2" y="274.8">DETAIL AF</text>
</g>
<g font-size="3.2">
<text x="164.3" y="25.3" transform="rotate(-90 164.3 25.3)">38.0</text>
<text x="141.8" y="36.7">17.0</text>
<text x="164.3" y="161" transform="rotate(-90 164.3 161)">13x152=1976.0</text>
<text x="164.3" y="241.8" transform="rotate(-90 164.3 241.8)">38.0</text>
<text x="20.9" y="246.8">67.0</text>
<text x="62.8" y="246.8">5x152=760.0</text>
<text x="121.6" y="246.8">67.0</text>
<text x="173.1" y="247.6" transform="rotate(-90 173.1 247.6)">20.0</text>
<text x="216.4" y="257" transform="rotate(-90 216.4 257)">55.0</text>
<text x="34.3" y="264" transform="rotate(-90 34.3 264)">17.0</text>
</g>
<g font-size="2.8">
<text x="287" y="255.9">A.Jokar</text>
<text x="287" y="260.1">A.Jokar</text>
<text x="284.7" y="268.7">H.Mohajeri</text>
<text x="286.9" y="264.2">E.Beygi</text>
</g>
<g font-size="2.5">
<text x="254.9" y="99.5">2</text>
<text x="254.9" y="110.1">1</text>
<text x="204.1" y="232.2">1</text>
<text x="171.4" y="273">2</text>
</g>
<g font-size="2.1">
<text x="277" y="225.8">Note:</text>
<text x="276.3" y="234.5">UNLESS OTHERWISE SPECIFIED:</text>
<text x="276.3" y="237">DIMENSIONS ARE IN MILLIMETERS</text>
<text x="311.3" y="234.5">DEBURR AND</text>
<text x="311.3" y="237">BREAK SHARP</text>
<text x="311.3" y="239.5">EDGES</text>
<text x="342.6" y="235.9">DO NOT SCALE DRAWING</text>
<text x="391" y="236.5">REVISION:</text>
<text x="403.9" y="236.5">00</text>
<text x="331.8" y="240.8">TITLE:</text>
<text x="389" y="242.2">QTY: 1</text>
<text x="288.5" y="251.7">NAME</text>
<text x="304.2" y="251.7">SIGNATURE</text>
<text x="321.2" y="251.7">DATE</text>
<text x="331.8" y="250.7">CLIENT :</text>
<text x="274.8" y="255.8">DRAWN</text>
<text x="318" y="255.8">1401.01.25</text>
<text x="275.1" y="260.1">CHK'D</text>
<text x="318" y="260">1401.01.25</text>
<text x="274.6" y="264.2">APPV'D</text>
<text x="275.9" y="268.7">Q.C.</text>
<text x="318" y="264.5">1401.01.25</text>
<text x="275" y="273">MATERIAL:</text>
<text x="302.9" y="273">WEIGHT:</text>
<text x="330" y="272.5">DWG NO.</text>
<text x="330.1" y="285.6">SCALE:</text>
<text x="374.5" y="285.6">SHEET 8 OF 13</text>
</g>
</svg>
